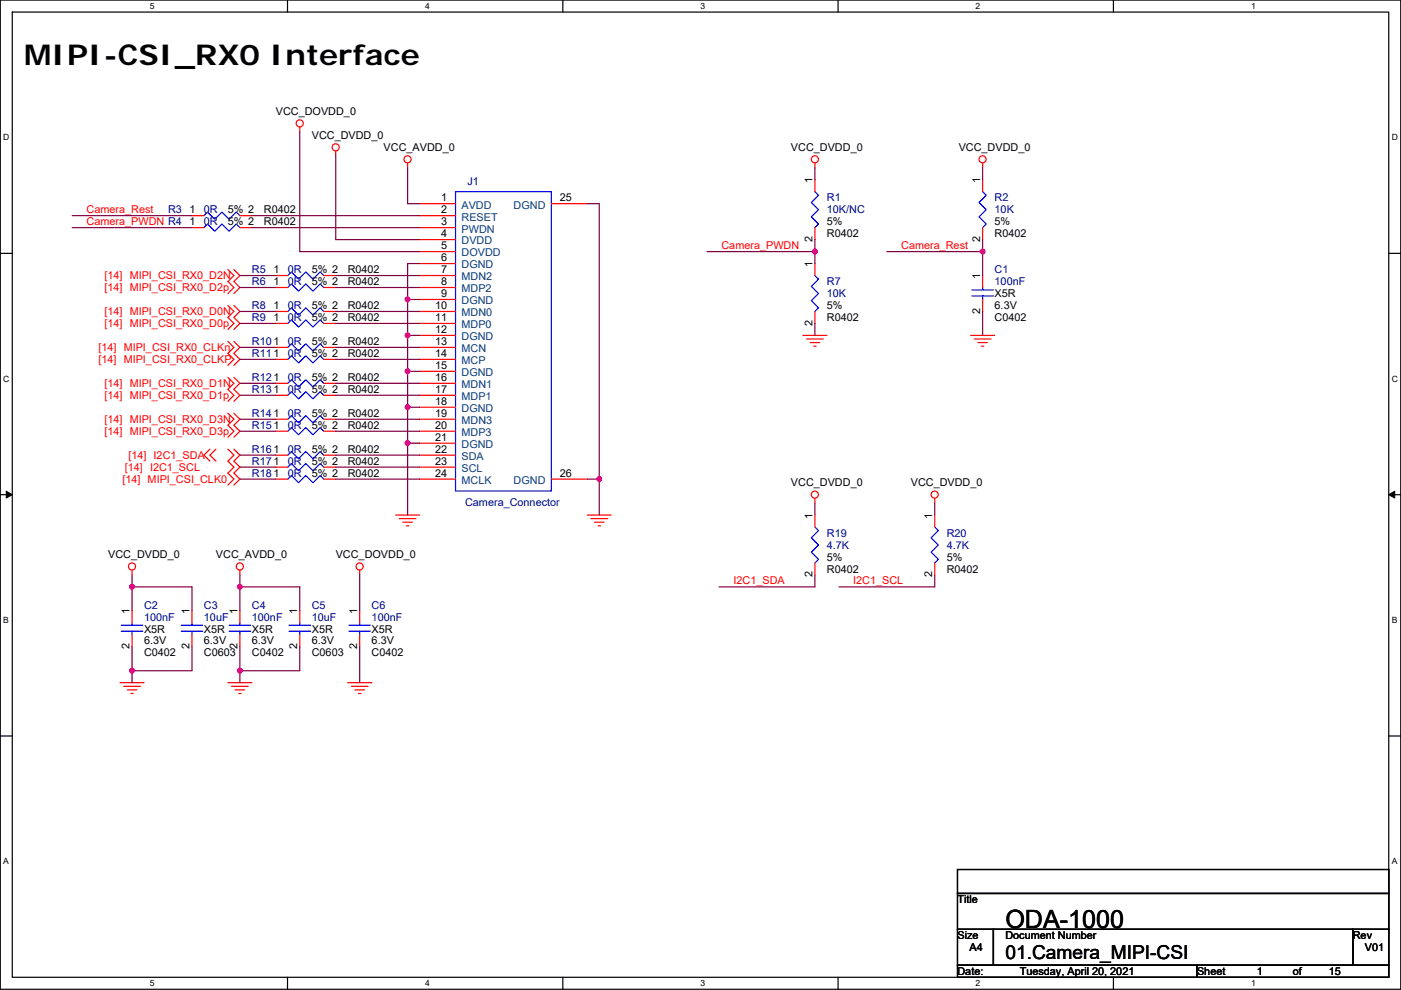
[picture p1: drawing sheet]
<svg xmlns="http://www.w3.org/2000/svg" width="297mm" height="210mm" viewBox="0 0 297 210" stroke-linecap="round" stroke-linejoin="round" font-family="sans-serif">
<path d="M.1 0h296.9v209.8h-296.9zM2.6 2.6h291.8v204.7h-291.8z" fill="none" stroke="#000" stroke-width=".25"/>
<g fill="#fff">
<path d="M31.8 .3h1v2h-1z"/>
<path d="M31.8 207.5h1v2.1h-1z"/>
</g>
<path d="M61 0v2.6M61 207.3v2.5" fill="none" stroke="#000" stroke-width=".25"/>
<g fill="#fff">
<path d="M90.1 .3h1v2h-1z"/>
<path d="M90.1 207.5h1v2.1h-1z"/>
</g>
<path d="M119.3 0v2.6M119.3 207.3v2.5" fill="none" stroke="#000" stroke-width=".25"/>
<g fill="#fff">
<path d="M148.5 .3h1v2h-1z"/>
<path d="M148.5 207.5h1v2.1h-1z"/>
</g>
<path d="M177.7 0v2.6M177.7 207.3v2.5" fill="none" stroke="#000" stroke-width=".25"/>
<g fill="#fff">
<path d="M206.9 .3h1v2h-1z"/>
<path d="M206.9 207.5h1v2.1h-1z"/>
</g>
<path d="M236.1 0v2.6M236.1 207.3v2.5" fill="none" stroke="#000" stroke-width=".25"/>
<g fill="#fff">
<path d="M265.2 .3h1v2h-1z"/>
<path d="M265.2 207.5h1v2.1h-1z"/>
<path d="M.7 28.2h1.3v2h-1.3z"/>
<path d="M295.1 28.2h1.3v2h-1.3z"/>
<path d="M.7 79.3h1.3v2.1h-1.3z"/>
<path d="M295.1 79.3h1.3v2.1h-1.3z"/>
</g>
<path d="M.1 53.7h2.5M294.4 53.7h2.6" fill="none" stroke="#000" stroke-width=".25"/>
<g fill="#fff">
<path d="M.7 130.5h1.2v2h-1.2z"/>
<path d="M295.1 130.5h1.2v2h-1.2z"/>
</g>
<path d="M.1 104.9h2.5M294.4 104.9h2.6" fill="none" stroke="#000" stroke-width=".25"/>
<path d="M1.3 104.2l1.3 .7-1.3 .7zM294.4 104.9l1.3-.7v1.4z" fill="#000" stroke="#000" stroke-width=".21"/>
<g fill="#fff">
<path d="M.7 181.7h1.2v2h-1.2z"/>
<path d="M295.1 181.7h1.2v2h-1.2z"/>
</g>
<path d="M.1 156.1h2.5M294.4 156.1h2.6M203 184.4h91.4v5.1h-91.4zM203 189.5h91.4v7.6h-91.4zM203 197.1h7.6v7.6h-7.6zM210.6 197.1h76.2v7.6h-76.2zM286.8 197.1h7.6v7.6h-7.6zM203 204.7h50.8v2.6h-50.8zM253.8 204.7h40.6v2.6h-40.6z" fill="none" stroke="#000" stroke-width=".25"/>
<g fill="none" stroke="#f00" stroke-width=".25">
<path d="M63.6 26.9v1.1M71.2 32v1M86.4 34.6v1M172.8 38.1v2.6M172.8 34.6v1M208.3 34.6v1M208.3 38.1v2.6M40.7 45.7h2.5M40.7 48.3h2.5M48.3 57.2l1.3 1.2-1.3 1.3 1.3 1.3-1.3 1.3M49.6 57.2l1.3 1.2-1.3 1.3 1.3 1.3-1.3 1.3M50.9 45.7h2.5"/>
<path d="M50.9 48.3h2.5M58.5 58.4h2.5M68.6 58.4h2.6M89 43.2h7.6M89 45.7h7.6M89 48.3h7.6M89 50.8h7.6M89 53.4h7.6M89 55.9h7.6M89 58.4h7.6M116.9 43.2h7.6M172.8 55.9v2.5"/>
<path d="M172.8 48.3v2.5M208.3 48.3v2.5M208.3 58.4v2.6M48.3 64.8l1.3 1.3-1.3 1.2 1.3 1.3-1.3 1.3M48.3 72.4l1.3 1.3-1.3 1.3 1.3 1.2-1.3 1.3M49.6 64.8l1.3 1.3-1.3 1.2 1.3 1.3-1.3 1.3M49.6 72.4l1.3 1.3-1.3 1.3 1.3 1.2-1.3 1.3M58.5 73.7h2.5M58.5 66.1h2.5M58.5 76.2h2.5M58.5 68.6h2.5M58.5 61h2.5"/>
<path d="M68.6 73.7h2.6M68.6 66.1h2.6M68.6 76.2h2.6M68.6 68.6h2.6M68.6 61h2.6M89 61h7.6M89 63.5h7.6M89 66.1h7.6M89 68.6h7.6M89 71.1h7.6M89 73.7h7.6M89 76.2h7.6"/>
<path d="M89 78.8h7.6M170.2 71.1h5.1M171 71.9h3.6M171.8 72.7h2M172.5 73.4h.5M172.8 66.1v2.5M205.8 71.1h5.1M206.6 71.9h3.5M207.3 72.7h2.1M208.1 73.4h.5M208.3 63.5v2.6M44.5 95.3l-1.3 1.2 1.3 1.3"/>
<path d="M45.8 95.3l-1.3 1.2 1.3 1.3M48.3 80l1.3 1.3-1.3 1.3 1.3 1.2-1.3 1.3M48.3 87.7l1.3 1.2-1.3 1.3 1.3 1.3-1.3 1.2M48.3 95.3l1.3 1.2-1.3 1.3 1.3 1.3-1.3 1.3 1.3 1.2-1.3 1.3M49.6 80l1.3 1.3-1.3 1.3 1.3 1.2-1.3 1.3M49.6 87.7l1.3 1.2-1.3 1.3 1.3 1.3-1.3 1.2M49.6 95.3l1.3 1.2-1.3 1.3 1.3 1.3-1.3 1.3 1.3 1.2-1.3 1.3M58.5 81.3h2.5M58.5 99.1h2.5M58.5 91.5h2.5M58.5 83.8h2.5M58.5 96.5h2.5"/>
<path d="M58.5 88.9h2.5M68.6 81.3h2.6M68.6 99.1h2.6M68.6 91.5h2.6M68.6 83.8h2.6M68.6 96.5h2.6M68.6 88.9h2.6M89 81.3h7.6M89 83.8h7.6M89 86.4h7.6M89 88.9h7.6M89 91.5h7.6"/>
<path d="M89 94h7.6M89 96.5h7.6M89 99.1h7.6M58.5 101.6h2.5M68.6 101.6h2.6M83.9 109.2h5.1M84.6 110h3.6M85.4 110.8h2M86.2 111.5h.5M89 101.6h7.6M116.9 101.6h7.6M124.5 109.2h5.1"/>
<path d="M125.3 110h3.5M126 110.8h2.1M126.8 111.5h.5M172.8 105.7v1M172.8 109.2v2.6M172.8 119.4v2.5M198.2 105.7v1M198.2 109.2v2.6M198.2 119.4v2.5M28 120.9v1M28 129.6v2.5M28 134.6v2.6"/>
<path d="M40.7 129.6v2.5M40.7 134.6v2.6M50.9 120.9v1M50.9 129.6v2.5M50.9 134.6v2.6M63.6 129.6v2.5M63.6 134.6v2.6M76.3 120.9v1M76.3 129.6v2.5M76.3 134.6v2.6M25.5 144.8h5M26.2 145.6h3.6"/>
<path d="M27 146.3h2M27.7 147.1h.6M48.3 144.8h5.1M49.1 145.6h3.5M49.8 146.3h2.1M50.6 147.1h.5M73.7 144.8h5.1M74.5 145.6h3.5M75.2 146.3h2.1M76 147.1h.5"/>
<circle cx="63.5" cy="26.2" r=".76"/>
<circle cx="71.2" cy="31.2" r=".76"/>
<circle cx="86.4" cy="33.8" r=".76"/>
<circle cx="172.8" cy="33.8" r=".76"/>
<circle cx="208.3" cy="33.8" r=".76"/>
<circle cx="172.8" cy="104.9" r=".76"/>
<circle cx="198.2" cy="104.9" r=".76"/>
<circle cx="28" cy="120.1" r=".76"/>
<circle cx="50.8" cy="120.1" r=".76"/>
<circle cx="76.2" cy="120.1" r=".76"/>
</g>
<g fill="none" stroke="#00f" stroke-width=".25">
<path d="M43.2 45.7l.8-.7 1.5 1.5 1.6-1.5 1.5 1.5 1.5-1.5 .8 .7M43.2 48.3l.8-.8 1.5 1.5 1.6-1.5 1.5 1.5 1.5-1.5 .8 .8M61 58.4l.8-.7 1.5 1.5 1.5-1.5 1.6 1.5 1.5-1.5 .7 .7M96.6 40.7h20.3v63.5h-20.3zM172.8 58.4l.7 .8-1.5 1.5 1.5 1.6-1.5 1.5 1.5 1.5-.7 .8M172.8 40.7l.7 .7-1.5 1.5 1.5 1.6-1.5 1.5 1.5 1.5-.7 .8M208.3 40.7l.8 .7-1.5 1.5 1.5 1.6-1.5 1.5 1.5 1.5-.8 .8M61 73.7l.8-.8 1.5 1.5 1.5-1.5 1.6 1.5 1.5-1.5 .7 .8M61 66.1l.8-.8 1.5 1.5 1.5-1.5 1.6 1.5 1.5-1.5 .7 .8M61 76.2l.8-.7 1.5 1.5 1.5-1.5 1.6 1.5 1.5-1.5 .7 .7M61 68.6l.8-.8 1.5 1.6 1.5-1.6 1.6 1.6 1.5-1.6 .7 .8M61 61l.8-.8 1.5 1.5 1.5-1.5 1.6 1.5 1.5-1.5 .7 .8"/>
<path d="M206.1 62.8h4.5M206.1 61.5h4.5M208.3 61v.5M208.3 62.8v.7M61 81.3l.8-.8 1.5 1.6 1.5-1.6 1.6 1.6 1.5-1.6 .7 .8M61 99.1l.8-.8 1.5 1.5 1.5-1.5 1.6 1.5 1.5-1.5 .7 .8M61 91.5l.8-.8 1.5 1.5 1.5-1.5 1.6 1.5 1.5-1.5 .7 .8M61 83.8l.8-.7 1.5 1.5 1.5-1.5 1.6 1.5 1.5-1.5 .7 .7M61 96.5l.8-.7 1.5 1.5 1.5-1.5 1.6 1.5 1.5-1.5 .7 .7M61 88.9l.8-.7 1.5 1.5 1.5-1.5 1.6 1.5 1.5-1.5 .7 .7M61 101.6l.8-.7 1.5 1.5 1.5-1.5 1.6 1.5 1.5-1.5 .7 .7M172.8 111.8l.7 .7-1.5 1.6 1.5 1.5-1.5 1.5 1.5 1.5-.7 .8"/>
<path d="M198.2 111.8l.7 .7-1.5 1.6 1.5 1.5-1.5 1.5 1.5 1.5-.7 .8M25.7 133.9h4.6M25.7 132.6h4.6M28 132.1v.5M28 133.9v.7M38.4 133.9h4.6M38.4 132.6h4.6M40.7 132.1v.5M40.7 133.9v.7M48.6 133.9h4.5M48.6 132.6h4.5M50.9 132.1v.5"/>
<path d="M50.9 133.9v.7M61.3 133.9h4.5M61.3 132.6h4.5M63.6 132.1v.5M63.6 133.9v.7M74 133.9h4.5M74 132.6h4.5M76.3 132.1v.5M76.3 133.9v.7"/>
</g>
<g fill="none" stroke="#800040" stroke-width=".25">
<path d="M63.6 28v25.4h25.4M71.2 33v17.8h17.8M86.4 35.6v7.6h2.6M172.8 35.6v2.5M208.3 35.6v2.5M15.3 45.7h25.4M15.3 48.3h25.4M50.9 58.4h7.6M53.4 48.3h35.6M53.4 45.7h35.6M71.2 58.4h17.8M89 55.9h-2.6v7.6"/>
<path d="M124.5 43.2h2.6v58.4M149.9 53.4h22.9M172.8 50.8v2.6M172.8 53.4v2.5M188 53.4h20.3M208.3 53.4v5M208.3 50.8v2.6M50.9 61h7.6M50.9 66.1h7.6M50.9 68.6h7.6M50.9 73.7h7.6M50.9 76.2h7.6"/>
<path d="M71.2 61h17.8M71.2 66.1h17.8M71.2 68.6h17.8M71.2 73.7h17.8M71.2 76.2h17.8M86.4 63.5h2.6M86.4 71.1h2.6M86.4 78.8h2.6M86.4 63.5v7.6M86.4 71.1v7.7M86.4 78.8v7.6M172.8 68.6v2.5"/>
<path d="M208.3 66.1v5M50.9 81.3h7.6M50.9 83.8h7.6M50.9 88.9h7.6M50.9 91.5h7.6M50.9 96.5h7.6M50.9 99.1h7.6M71.2 81.3h17.8M71.2 83.8h17.8M71.2 88.9h17.8M71.2 91.5h17.8M71.2 96.5h17.8"/>
<path d="M71.2 99.1h17.8M86.4 86.4h2.6M86.4 94h2.6M86.4 86.4v7.6M86.4 94v15.2M50.9 101.6h7.6M71.2 101.6h17.8M124.5 101.6h2.6M127.1 101.6v7.6M172.8 106.7v2.5M198.2 106.7v2.5M28 121.9v2.6"/>
<path d="M28 124.5v5.1M28 124.5h12.7v5.1M28 137.2v5.1M40.7 137.2v5.1h-12.7M50.9 121.9v2.6M50.9 124.5v5.1M50.9 124.5h12.7v5.1M50.9 137.2v5.1M63.6 137.2v5.1h-12.7M76.3 121.9v7.7M76.3 137.2v7.6M172.8 121.9v2.6h-20.3"/>
<path d="M198.2 121.9v2.6h-20.3M28 142.3v2.5M50.9 142.3v2.5"/>
</g>
<g fill="#f0f" stroke="#f0f" stroke-width=".25">
<circle cx="50.8" cy="124.5" r=".5"/>
<circle cx="50.8" cy="142.2" r=".5"/>
<circle cx="28" cy="124.5" r=".5"/>
<circle cx="28" cy="142.2" r=".5"/>
<circle cx="86.4" cy="63.5" r=".5"/>
<circle cx="86.4" cy="71.1" r=".5"/>
<circle cx="86.4" cy="86.4" r=".5"/>
<circle cx="86.4" cy="78.7" r=".5"/>
<circle cx="86.4" cy="94" r=".5"/>
<circle cx="127" cy="101.6" r=".5"/>
<circle cx="172.8" cy="53.3" r=".5"/>
<circle cx="208.3" cy="53.3" r=".5"/>
</g>
<text font-size="6.1" x="5.1" y="13.8">MIPI-CSI_RX0 Interface</text>
<text font-size="5.3" x="213.2" y="196.8">ODA-1000</text>
<text font-size="4.1" x="213.2" y="203.3">01.Camera_MIPI-CSI</text>
<g font-size="2.3">
<text x="58.5" y="24.4">VCC_DOVDD_0</text>
<text x="66.1" y="29.5">VCC_DVDD_0</text>
<text x="81.3" y="32">VCC_AVDD_0</text>
<text x="167.7" y="32">VCC_DVDD_0</text>
<text x="203.3" y="32">VCC_DVDD_0</text>
<text x="172.3" y="38.9" transform="rotate(-90 172.3 38.9)">1</text>
<text x="207.8" y="38.9" transform="rotate(-90 207.8 38.9)">1</text>
<text x="40.2" y="45.2">1</text>
<text x="40.2" y="47.8">1</text>
<text x="48.3" y="45.3">5% 2</text>
<text x="48.3" y="47.8">5% 2</text>
<text x="55.9" y="45.3">R0402</text>
<text x="55.9" y="47.8">R0402</text>
<text x="93.5" y="42.7">1</text>
<text x="93.5" y="45.2">2</text>
<text x="93.5" y="47.8">3</text>
<text x="118.7" y="42.7">25</text>
<text x="175.3" y="47.8">5%</text>
<text x="210.9" y="47.8">5%</text>
<text x="93.5" y="50.3">4</text>
<text x="93.5" y="52.8">5</text>
<text x="172.3" y="51.4" transform="rotate(-90 172.3 51.4)">2</text>
<text x="175.3" y="50.3">R0402</text>
<text x="207.8" y="51.4" transform="rotate(-90 207.8 51.4)">2</text>
<text x="210.9" y="50.3">R0402</text>
<text x="58" y="57.9">1</text>
<text x="66.1" y="58">5% 2</text>
<text x="73.7" y="58">R0402</text>
<text x="93.5" y="55.4">6</text>
<text x="93.5" y="57.9">7</text>
<text x="172.3" y="56.7" transform="rotate(-90 172.3 56.7)">1</text>
<text x="207.8" y="59.2" transform="rotate(-90 207.8 59.2)">1</text>
<text x="58" y="65.5">1</text>
<text x="58" y="60.5">1</text>
<text x="66.1" y="65.6">5% 2</text>
<text x="66.1" y="60.5">5% 2</text>
<text x="73.7" y="65.6">R0402</text>
<text x="73.7" y="60.5">R0402</text>
<text x="92.3" y="65.5">10</text>
<text x="93.5" y="60.5">8</text>
<text x="93.5" y="63">9</text>
<text x="175.3" y="65.6">5%</text>
<text x="210.9" y="63">X5R</text>
<text x="210.9" y="65.6">6.3V</text>
<text x="58" y="68.1">1</text>
<text x="66.1" y="68.1">5% 2</text>
<text x="73.7" y="68.1">R0402</text>
<text x="92.3" y="68.1">11</text>
<text x="92.3" y="70.6">12</text>
<text x="172.3" y="69.1" transform="rotate(-90 172.3 69.1)">2</text>
<text x="175.3" y="68.1">R0402</text>
<text x="207.8" y="66.6" transform="rotate(-90 207.8 66.6)">2</text>
<text x="210.9" y="68.1">C0402</text>
<text x="66.1" y="73.2">5% 2</text>
<text x="66.1" y="75.7">5% 2</text>
<text x="73.7" y="73.2">R0402</text>
<text x="73.7" y="75.7">R0402</text>
<text x="92.3" y="73.2">13</text>
<text x="92.3" y="75.7">14</text>
<text x="66.1" y="80.8">5% 2</text>
<text x="66.1" y="83.4">5% 2</text>
<text x="73.7" y="80.8">R0402</text>
<text x="73.7" y="83.4">R0402</text>
<text x="92.3" y="78.2">15</text>
<text x="92.3" y="80.8">16</text>
<text x="92.3" y="83.3">17</text>
<text x="66.1" y="88.4">5% 2</text>
<text x="73.7" y="88.4">R0402</text>
<text x="92.3" y="85.9">18</text>
<text x="92.3" y="88.4">19</text>
<text x="66.1" y="91">5% 2</text>
<text x="73.7" y="91">R0402</text>
<text x="92.3" y="90.9">20</text>
<text x="92.3" y="93.5">21</text>
<text x="66.1" y="98.6">5% 2</text>
<text x="66.1" y="101.1">5% 2</text>
<text x="66.1" y="96.1">5% 2</text>
<text x="73.7" y="98.6">R0402</text>
<text x="73.7" y="101.1">R0402</text>
<text x="73.7" y="96.1">R0402</text>
<text x="92.3" y="96">22</text>
<text x="92.3" y="98.6">23</text>
<text x="92.3" y="101.1">24</text>
<text x="118.7" y="101.1">26</text>
<text x="167.7" y="103.2">VCC_DVDD_0</text>
<text x="193.1" y="103.2">VCC_DVDD_0</text>
<text x="172.3" y="110" transform="rotate(-90 172.3 110)">1</text>
<text x="197.7" y="110" transform="rotate(-90 197.7 110)">1</text>
<text x="22.9" y="118.4">VCC_DVDD_0</text>
<text x="45.8" y="118.4">VCC_AVDD_0</text>
<text x="71.2" y="118.4">VCC_DOVDD_0</text>
<text x="175.3" y="118.9">5%</text>
<text x="200.7" y="118.9">5%</text>
<text x="172.3" y="122.5" transform="rotate(-90 172.3 122.5)">2</text>
<text x="175.3" y="121.5">R0402</text>
<text x="197.7" y="122.5" transform="rotate(-90 197.7 122.5)">2</text>
<text x="200.7" y="121.5">R0402</text>
<text x="27.5" y="130.3" transform="rotate(-90 27.5 130.3)">1</text>
<text x="40.2" y="130.3" transform="rotate(-90 40.2 130.3)">1</text>
<text x="50.3" y="130.3" transform="rotate(-90 50.3 130.3)">1</text>
<text x="63" y="130.3" transform="rotate(-90 63 130.3)">1</text>
<text x="75.7" y="130.3" transform="rotate(-90 75.7 130.3)">1</text>
<text x="27.5" y="137.7" transform="rotate(-90 27.5 137.7)">2</text>
<text x="30.5" y="134.2">X5R</text>
<text x="30.5" y="136.7">6.3V</text>
<text x="40.2" y="137.7" transform="rotate(-90 40.2 137.7)">2</text>
<text x="43.2" y="134.2">X5R</text>
<text x="43.2" y="136.7">6.3V</text>
<text x="50.3" y="137.7" transform="rotate(-90 50.3 137.7)">2</text>
<text x="53.4" y="134.2">X5R</text>
<text x="53.4" y="136.7">6.3V</text>
<text x="63" y="137.7" transform="rotate(-90 63 137.7)">2</text>
<text x="66.1" y="134.2">X5R</text>
<text x="66.1" y="136.7">6.3V</text>
<text x="75.7" y="137.7" transform="rotate(-90 75.7 137.7)">2</text>
<text x="78.8" y="134.2">X5R</text>
<text x="78.8" y="136.7">6.3V</text>
<text x="30.5" y="139.2">C0402</text>
<text x="43.2" y="139.2">C0603</text>
<text x="53.4" y="139.2">C0402</text>
<text x="66.1" y="139.2">C0603</text>
<text x="78.8" y="139.2">C0402</text>
<text x="203" y="191.6">Title</text>
<text x="203" y="199.2">Size</text>
<text x="205.5" y="201.7">A4</text>
<text x="213.2" y="199.2">Document Number</text>
<text x="286.8" y="199.2">Rev</text>
<text x="289.4" y="201.7">V01</text>
<text x="203" y="206.8">Date:</text>
<text x="216.2" y="206.8">Tuesday, April 20, 2021</text>
<text x="253.8" y="206.8">Sheet</text>
<text x="266.5" y="206.8">1</text>
<text x="274.1" y="206.8">of</text>
<text x="281.7" y="206.8">15</text>
</g>
<g font-size="2.3" fill="#000080">
<text x="99.1" y="39.2">J1</text>
<text x="35.6" y="45.3">R3</text>
<text x="43.2" y="45.3">0R</text>
<text x="43.2" y="47.8">0R</text>
<text x="175.3" y="42.7">R1</text>
<text x="175.3" y="45.3">10K/NC</text>
<text x="210.9" y="42.7">R2</text>
<text x="210.9" y="45.3">10K</text>
<text x="53.4" y="58">R5</text>
<text x="61" y="58">0R</text>
<text x="210.9" y="58">C1</text>
<text x="53.4" y="65.6">R8</text>
<text x="53.4" y="60.5">R6</text>
<text x="61" y="65.6">0R</text>
<text x="61" y="60.5">0R</text>
<text x="175.3" y="60.5">R7</text>
<text x="175.3" y="63">10K</text>
<text x="210.9" y="60.5">100nF</text>
<text x="53.4" y="68.1">R9</text>
<text x="61" y="68.1">0R</text>
<text x="53.4" y="73.2">R101</text>
<text x="53.4" y="75.7">R111</text>
<text x="61" y="73.2">0R</text>
<text x="61" y="75.7">0R</text>
<text x="53.4" y="80.8">R121</text>
<text x="53.4" y="83.4">R131</text>
<text x="61" y="80.8">0R</text>
<text x="61" y="83.4">0R</text>
<text x="53.4" y="88.4">R141</text>
<text x="61" y="88.4">0R</text>
<text x="53.4" y="91">R151</text>
<text x="61" y="91">0R</text>
<text x="53.4" y="98.6">R171</text>
<text x="53.4" y="101.1">R181</text>
<text x="53.4" y="96.1">R161</text>
<text x="61" y="98.6">0R</text>
<text x="61" y="101.1">0R</text>
<text x="61" y="96.1">0R</text>
<text x="98.6" y="107.2">Camera_Connector</text>
<text x="175.3" y="113.8">R19</text>
<text x="200.7" y="113.8">R20</text>
<text x="175.3" y="116.4">4.7K</text>
<text x="200.7" y="116.4">4.7K</text>
<text x="30.5" y="129.1">C2</text>
<text x="30.5" y="131.6">100nF</text>
<text x="43.2" y="129.1">C3</text>
<text x="43.2" y="131.6">10uF</text>
<text x="53.4" y="129.1">C4</text>
<text x="53.4" y="131.6">100nF</text>
<text x="66.1" y="129.1">C5</text>
<text x="66.1" y="131.6">10uF</text>
<text x="78.8" y="129.1">C6</text>
<text x="78.8" y="131.6">100nF</text>
</g>
<g font-size="2.3" fill="#f00">
<text x="18.3" y="45.1">Camera_Rest</text>
<text x="18.3" y="47.7">Camera_PWDN R4</text>
<text x="153" y="52.7">Camera_PWDN</text>
<text x="191.1" y="52.7">Camera_Rest</text>
<text x="22.2" y="59.2">[14] MIPI_CSI_RX0_D2N</text>
<text x="22.2" y="61.8">[14] MIPI_CSI_RX0_D2p</text>
<text x="22.2" y="66.8">[14] MIPI_CSI_RX0_D0N</text>
<text x="22.2" y="69.4">[14] MIPI_CSI_RX0_D0p</text>
<text x="20.9" y="74.5">[14] MIPI_CSI_RX0_CLKn</text>
<text x="20.9" y="77">[14] MIPI_CSI_RX0_CLKP</text>
<text x="22.2" y="82.1">[14] MIPI_CSI_RX0_D1N</text>
<text x="22.2" y="84.6">[14] MIPI_CSI_RX0_D1p</text>
<text x="22.2" y="89.7">[14] MIPI_CSI_RX0_D3N</text>
<text x="22.2" y="92.2">[14] MIPI_CSI_RX0_D3p</text>
<text x="26.5" y="99.9">[14] I2C1_SCL</text>
<text x="27.2" y="97.3">[14] I2C1_SDA</text>
<text x="26" y="102.4">[14] MIPI_CSI_CLK0</text>
<text x="155.5" y="123.9">I2C1_SDA</text>
<text x="180.9" y="123.9">I2C1_SCL</text>
</g>
<g font-size="2.3" fill="#004080">
<text x="97.9" y="44.2">AVDD</text>
<text x="97.9" y="46.8">RESET</text>
<text x="108.9" y="44.2">DGND</text>
<text x="97.9" y="49.3">PWDN</text>
<text x="97.9" y="51.9">DVDD</text>
<text x="97.9" y="54.4">DOVDD</text>
<text x="97.9" y="56.9">DGND</text>
<text x="97.9" y="59.5">MDN2</text>
<text x="97.9" y="62">MDP2</text>
<text x="97.9" y="64.6">DGND</text>
<text x="97.9" y="67.1">MDN0</text>
<text x="97.9" y="69.6">MDP0</text>
<text x="97.9" y="72.2">DGND</text>
<text x="97.9" y="74.7">MCN</text>
<text x="97.9" y="77.3">MCP</text>
<text x="97.9" y="79.8">DGND</text>
<text x="97.9" y="82.3">MDN1</text>
<text x="97.9" y="84.9">MDP1</text>
<text x="97.9" y="87.4">DGND</text>
<text x="97.9" y="90">MDN3</text>
<text x="97.9" y="92.5">MDP3</text>
<text x="97.9" y="95">DGND</text>
<text x="97.9" y="97.6">SDA</text>
<text x="97.9" y="100.1">SCL</text>
<text x="97.9" y="102.7">MCLK</text>
<text x="108.9" y="102.7">DGND</text>
</g>
<g font-size="1.8">
<text x="31.8" y="1.9">5</text>
<text x="90.1" y="1.9">4</text>
<text x="148.5" y="1.9">3</text>
<text x="206.9" y="1.9">2</text>
<text x="265.2" y="1.9">1</text>
<text x=".7" y="29.8">D</text>
<text x="295.1" y="29.8">D</text>
<text x=".7" y="81">C</text>
<text x="295.1" y="81">C</text>
<text x=".7" y="132.1">B</text>
<text x="295.1" y="132.1">B</text>
<text x=".7" y="183.3">A</text>
<text x="295.1" y="183.3">A</text>
<text x="31.8" y="209.2">5</text>
<text x="90.1" y="209.2">4</text>
<text x="148.5" y="209.2">3</text>
<text x="206.9" y="209.2">2</text>
<text x="265.2" y="209.2">1</text>
</g>
</svg>
